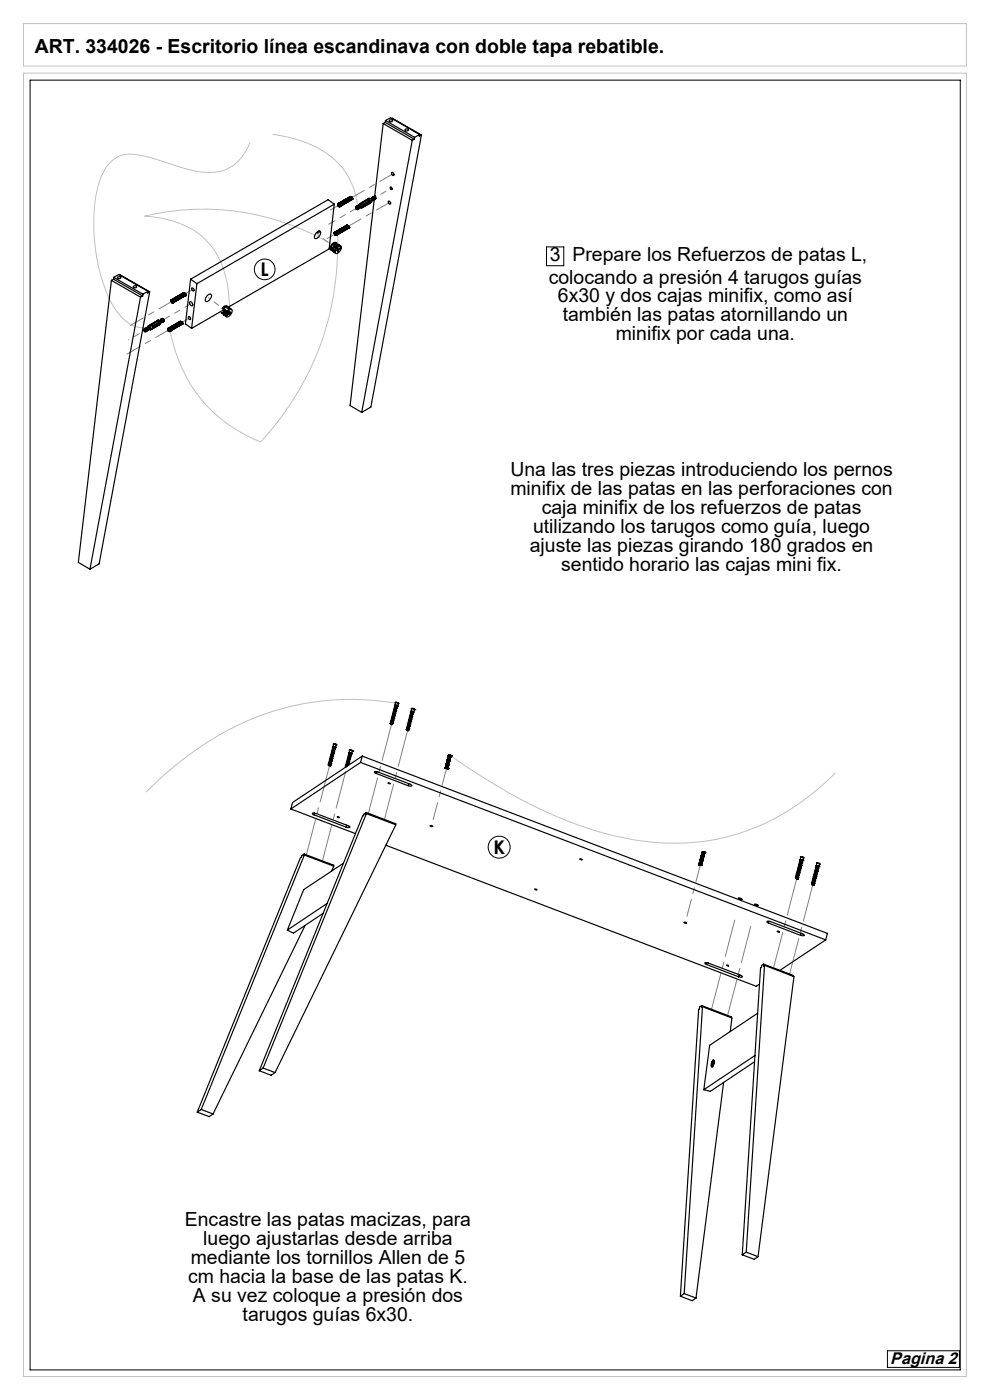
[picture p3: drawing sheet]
<svg xmlns="http://www.w3.org/2000/svg" width="210mm" height="297mm" viewBox="0 0 210 297" stroke-linecap="round" stroke-linejoin="round" font-family="sans-serif">
<path d="M5 15.5h200v276.5h-200zM5 5h200v9h-200zM53.1 30.2a9.1 9.1 0 0 1-7.3 6.3 20.5 20.5 0 0 1-9.3-1.6l-6-1.8a6.7 6.7 0 0 0-7.4 1.6 16.1 16.1 0 0 0-3 8.8 38.5 38.5 0 0 0 3.6 20.9 9 9 0 0 0 6.1 5.1h1.6M57.8 28.5a23.8 23.8 0 0 1 13.9 6 15.7 15.7 0 0 1 4.2 9.3M71.6 49.3a60.7 60.7 0 0 1-16.3 44.5 30.5 30.5 0 0 1-19.3-23.9M71.9 52.6a54 54 0 0 0-41.3-6.7 19.4 19.4 0 0 1 13.5 5.4 19.1 19.1 0 0 1 4.5 12.9l.1 1.9M83.9 149.2a56.2 56.2 0 0 0-43.6 10.8l-5.7 4.6-3.7 3.5M95.5 160.2a108.6 108.6 0 0 0 31.9 16.4 49.5 49.5 0 0 0 31-.3 51.2 51.2 0 0 0 18.8-12.4" fill="none" stroke="#c0c0c0" stroke-width=".21"/>
<g fill="none" stroke="#000" stroke-width=".21">
<path d="M6.4 17h197.3v273.6h-197.3zM115.9 52.4h3.7v4h-3.7zM188.2 286.6h15.3v3.5h-15.3z"/>
<circle cx="56.2" cy="57.1" r="2.2"/>
<circle cx="105.9" cy="179.7" r="2.34"/>
</g>
<path d="M71.1 49.6l-1.7 1M71.8 43.5l-1.7 1M38.4 68.5l1.8-1M40.9 61.4l-1.8 1" fill="none" stroke="#808080" stroke-width=".21" stroke-dasharray="15.2 1.3 1.3 1.3"/>
<path d="M79.6 41.9l3.4-2M27.3 72.1l3.4-2" fill="none" stroke="#808080" stroke-width=".21" stroke-dasharray="15.2 1.3 1.3 1.3" stroke-dashoffset="15.2"/>
<path d="M83.3 36.9l-8.8 5.1M73.8 48.1l8.8-5.1M26.9 75.1l8.9-5.1M36.5 63.9l-8.8 5.1" fill="none" stroke="#808080" stroke-width=".21" stroke-dasharray="15.2 1.3 1.3 1.3" stroke-dashoffset="12"/>
<path d="M67.4 49.8l3.3 2.4M44.2 63.2l3.3 2.4" fill="none" stroke="#808080" stroke-width=".21" stroke-dasharray="15.2 1.3 1.3 1.3" stroke-dashoffset="15.1"/>
<path d="M75.6 44.2l-5.9 3.4M40.6 64.4l-6 3.4" fill="none" stroke="#808080" stroke-width=".21" stroke-dasharray="15.2 1.3 1.3 1.3" stroke-dashoffset="13.7"/>
<path d="M94.7 163l-2.8 10.9M148.5 183.5l-2.8 10.9" fill="none" stroke="#808080" stroke-width=".21" stroke-dasharray="15.2 1.3 1.3 1.3" stroke-dashoffset="11.5"/>
<path d="M86.5 154.9l-5 19.1M69.9 162.4l-5 19.1M78.1 172.7l5-19.1M68.3 182.8l5-19.1M155.9 195.2l-5 19.1M159.3 196.5l-5 19.1M169 186.4l-5 19.1M172.4 187.7l-5 19.1" fill="none" stroke="#808080" stroke-width=".21" stroke-dasharray="15.2 1.3 1.3 1.3" stroke-dashoffset="7.3"/>
<g fill="none" stroke="#000" stroke-width=".25">
<path d="M81.3 26.2l6.2 3.6M81.3 26.2l-1.8 15.4M81.7 26l6.2 3.5M81.7 26l-.4 .2M81.8 25.6l1-.6 6.2 3.5M81.8 25.6l6.1 3.5M81.8 25.6l-.1 .4M82.6 25.6a.35 .35 0 0 1 .4-.2 .35 .35 0 0 1 .2 .3 .41 .41 0 0 1-.6-.1zM82.8 39.7a.27 .27 0 0 1 .3 .2 .27 .27 0 0 1-.1 .3zM83.1 36.6a.36 .36 0 0 1 .4 .2 .36 .36 0 0 1-.1 .4l-.3-.2zM83.1 25.1h.1l6.2 3.5M85.9 27.5a.35 .35 0 0 1 .4-.2 .35 .35 0 0 1 .3 .4 .41 .41 0 0 1-.7-.2z"/>
<path d="M87.5 29.8l-10.8 57.7M87.9 29.5l-.4 .3M87.9 29.1v.4M89 28.5l-1.1 .6M89 28.5l-.1 .4 .5-.3M89.4 28.6l-10.7 57.8-2 1.1M23.6 59.5l-7 59.8 2.5 1.5M23.6 59.5l6.2 3.5M24.1 59.2l6.2 3.6M24.1 59.2l-.5 .3M24.1 58.8l6.2 3.6M24.1 58.8l1.1-.6 6.2 3.6"/>
<path d="M24.1 58.8v.4M24.9 58.8a.35 .35 0 0 1 .4-.2 .35 .35 0 0 1 .3 .4 .41 .41 0 0 1-.7-.2zM25.5 58.4l6.3 3.5M40.4 59.2l1.4 1M40.4 59.2l-1.1 9.5 1.3 1M67.2 49.3a.45 .45 0 0 1 .7-.2 .45 .45 0 0 1 0 .7 .89 .89 0 0 1-1.2 .7 1.17 1.17 0 0 1 .5-1.2zM67.7 49v.4l-.4 .1-.1-.2M70.8 52.3l-.6 .4M70.9 49.4h.1M70.9 49.4v.1M70.9 49.5h.1M70.9 43.3l-29.1 16.9"/>
<path d="M70.9 43.3l-1.1 9.5-21.4 12.4M70.9 43.3l-1.3-.9-29.2 16.8M70.9 49.3v.1M70.9 49.4a.27 .27 0 0 1 .4 .1 .27 .27 0 0 1-.1 .4zM70.9 49.6h.1M70.9 49.3h.1M70.9 49.3h.2M71 53.5l-.2-.1 .4 .3M71 49.3h.1M71 49.7h.1M71 49.2v.1M71 49.8h.1"/>
<path d="M71 53.1l-.3 .2M71 49.2l.2 .1M71.1 49.3h.1M71.1 49.8h.1M71.1 49.8l.1 .1M71.2 49.9h.1M71.2 49.3h.1M71.2 49.9h.2M71.2 49.8v.1M71.2 49.3v.1M71.2 49.4h.1M71.3 49.9h.1"/>
<path d="M71.3 49.4h.1M71.3 49.4v.1M71.3 49.4l.1 .1M71.3 52.5l-.2 .4M71.3 49.5h.1M71.3 52.5h.1M71.4 51.6a.88 .88 0 0 0-1.3 .8v.6l.7 .5M71.4 49.5v.1M71.4 49.6h.1M71.4 49.8h.1M71.4 49.8l-.1 .1M71.4 49.5v.3"/>
<path d="M71.4 49.8v.1M71.4 52.1l.2 .2-.4 .5-.2 .7-.3-.2M71.4 52.1a1.45 1.45 0 0 0-.7 1.2M71.4 51.6a1.16 1.16 0 0 0-1.2 1.1M71.4 49.7h.1M71.4 52.1l-.1 .4M71.4 51.6l-.5 .3-.1 .3M71.5 53.1h.2l-.2 .1zM71.6 52.4a.46 .46 0 0 1 .7-.1 .46 .46 0 0 1 0 .7 .85 .85 0 0 1-1.2 .7 1.3 1.3 0 0 1 .5-1.3zM71.6 43.5h.1M71.6 43.3h.1M71.6 43.2v.1"/>
<path d="M71.6 43.4h.1M71.6 43.3a.26 .26 0 0 1 .4 .1 .26 .26 0 0 1-.1 .4zM71.6 43.2v.2M71.6 53.2h.2M71.6 43.2h.2M71.6 43.3v.1M71.6 43.2h.1M71.7 52.2l.2-.3-.4 .1 .3 .2h.5M71.7 43.2h.1M71.7 43.6h.1M71.7 52.9l-.2 .2M71.7 43.2l-.1 .1"/>
<path d="M71.7 43.7h.1M71.7 52.9l-.1 .4 .2-.1M71.7 52.9l.1 .1M71.8 43.2h.1M71.8 43.7h.1M71.8 52.7v.2v-.2l-.1 .2M71.8 53v.2M71.8 43.8h.1M71.9 43.2h.1M71.9 43.8h.1M71.9 52.8h.1M71.9 52.8l.1 .1"/>
<path d="M71.9 43.2v.1M71.9 52a.85 .85 0 0 0-1.3 .6l-.2 .5-.2-.4M71.9 43.3h.1M72 43.8h.1M72 52.9l-.2 .1M72 52.9v-.1l-.3 .1M72 43.3v.1M72 43.8h-.1M72 43.4h.1M72 43.4l.1 .1M72.1 43.5h.1M72.1 43.8h.1"/>
<path d="M72.1 43.8h-.1M72.1 43.5v.1M72.1 43.6h.1M72.1 43.6v.1M72.1 43.7h.1M72.1 43.7v.1M72.1 52.6h.3l-.3 .3zM72.3 52.6l-.2 .2M73.6 47.8l-2.6 1.5M73.6 47.8l-2.6 1.4M73.6 47.8h.1M73.7 47.8l-2.6 1.4"/>
<path d="M73.7 47.8h.1M73.7 47.8l.1 .1M73.7 47.8l-2.5 1.5M73.7 47.8l-2.6 1.5M73.8 47.9h.1M73.8 47.9l-2.5 1.5M73.8 47.9l-2.6 1.5M73.9 47.9h.1M73.9 48h.1M73.9 47.9l-.1-.1-2.6 1.5M73.9 47.9l-2.6 1.5M73.9 47.9l-2.6 1.6"/>
<path d="M73.9 47.9v.1M73.9 48v.1M73.9 48.4h.1M73.9 48l-2.6 1.5M73.9 48l-2.5 1.5M73.9 48.1h.1M73.9 48.1v.1M73.9 48.1l.1 .1M73.9 48.1l-2.5 1.5M73.9 48.2l-2.5 1.4M73.9 48.2h.1M73.9 48.4l-2.5 1.5"/>
<path d="M74 48.3h.1M74 48.2h.1M74 48.2v.1M74 48.2l-2.6 1.4M74 48.2l-2.6 1.5M74 48.3l-2.6 1.5M74.3 41.7h.1M74.3 41.7l-2.6 1.5M74.4 41.7l-2.6 1.5M74.4 41.7l-2.5 1.5M74.4 41.7l.1 .1M74.5 41.8h.1"/>
<path d="M74.5 41.8l-2.6 1.4M74.5 41.9h.1M74.5 41.8l-2.5 1.6M74.5 41.8v.1M74.5 41.8l-2.5 1.5M74.5 41.8l.1 .1M74.6 41.9l-2.6 1.5M74.6 41.9h.1M74.6 42.3l-2.5 1.5M74.6 42h.1M74.6 42l.1 .1M74.6 41.9v.1"/>
<path d="M74.6 42l-2.5 1.5M74.7 42.2h.1M74.7 42.1h.1M74.7 42.3h.1M74.7 42v.1M74.7 42.1l-2.6 1.6M74.7 42.3l-2.6 1.5M74.7 42l-2.6 1.5M74.7 42h-.1M74.7 42.1l-2.6 1.5M74.7 42.2l-2.6 1.5M74.7 42.3l-2.6 1.4"/>
<path d="M75.5 44.1l.1-.1 .2 .3-.1-.1M75.5 44.1l.1 .1M75.5 44a.2 .2 0 0 1 .3 .1 .2 .2 0 0 1-.2 .3zM75.5 43.8a.39 .39 0 0 0 0 .5 .39 .39 0 0 0 .4 .1M75.5 43.8a.44 .44 0 0 1 .4 .6M75.5 44.1h.1M75.6 44.2v.1M75.6 44.3h.1M75.7 44.2l-.1 .1M75.7 44.1l-.1 .1M75.7 43.7a.39 .39 0 0 1 .4 .2 .39 .39 0 0 1 0 .4M75.7 43.7a.44 .44 0 0 1 .4 .6"/>
<path d="M75.7 43.7l-.2 .1M75.7 44.2h.1M76 43.7l.5-.1 .1 .3-.4 .2M76.1 44.3l-.2 .1M76.3 43.2l-.1 .5v-.2a.34 .34 0 0 1 .4 .1 .34 .34 0 0 1-.1 .5l-.2-.1 .5 .1M76.3 43.2l2-1.2a.6 .6 0 0 1 .5 .9l-2 1.2M76.3 43.2a.54 .54 0 0 1 .5 .3 .54 .54 0 0 1 0 .6M78.1 42.2l.4 .3M78.1 42.2l-1.5 .9 .4 .3 1.5-.9M78.1 42.2v.1M78.1 42.3l.3 .2M78.1 42.3l-1.3 .8"/>
<path d="M78.4 43h.2v-.3l-1.5 .9-.1 .4M78.4 43l-1.3 .8M78.5 42.8l-.1 .2M78.8 42a.31 .31 0 0 1 .5 0 .31 .31 0 0 1 0 .4h-.1M79 42l.3 .1v.2M79 42l.1 .5-.2 .1M79 42l.2 .5h-.2M79 42l-.4 .2M79.1 41.8a.37 .37 0 0 1 .4 .1 .37 .37 0 0 1 .1 .4h-.2v-.4h-.2M79.2 41.8l-.1 .1M79.3 42.4h-.1M79.4 41.7h.1"/>
<path d="M79.4 41.7h.2M79.4 42.4l-5.1 43.6 2.4 1.5M79.6 41.6l-.3 .1M79.6 41.6v.1M79.6 41.6l.1 .1M79.7 41.7v.5M79.7 41.7h-.1M82.4 42.6a.37 .37 0 0 1 .4 .3 .37 .37 0 0 1-.1 .4l-.3-.2zM28.3 60.7a.36 .36 0 0 1 .4-.1 .36 .36 0 0 1 .3 .4 .35 .35 0 0 1-.4 .1 .35 .35 0 0 1-.3-.4zM29.8 63l-10.7 57.8M30.3 62.8l-.5 .2M30.3 62.4v.4"/>
<path d="M30.7 70l.2 .2-.1 .2M30.7 69.8h.1a.23 .23 0 0 1 .3 .1 .23 .23 0 0 1-.1 .3l.1 .1a.37 .37 0 0 0 0-.5 .37 .37 0 0 0-.5 0v.1M30.7 69.8l-.2 .1M30.7 69.8l.3 .4v.2l-.2-.1M30.7 69.8v.2M30.8 69.7a.34 .34 0 0 1 .5 0 .34 .34 0 0 1 0 .5l-.1-.1a.23 .23 0 0 0 0-.3 .23 .23 0 0 0-.3-.1M30.9 69.7h.1M31.2 69.6h.1M31.2 69.6h-.1M31.4 69.5l-.2-.1-.2 .2M31.4 69.5l-.1 .1M31.4 61.8l-1.1 .6"/>
<path d="M31.4 61.8l-.1 .4 .5-.3M31.6 69.9a.26 .26 0 0 0 .4 0 .26 .26 0 0 0 0-.4 .33 .33 0 0 0-.2-.4 .33 .33 0 0 0-.4 .3l-.1 .1 .4-.2 .2 .3-.5 .4M31.8 61.9l-10.8 57.7-1.9 1.2M31.9 68.9l1.5-.9 .4 .3-1.6 .9zM32.3 69.4l1.5-.9v.4l-1.5 .9zM33.4 68v.2M33.4 68.2l.3 .2M33.4 68.2l-1.4 .8M33.5 67.9l.4 .1M33.5 67.9a.56 .56 0 0 1 .5 .9M33.5 67.9l-2 1.2M33.7 68.8l-1.4 .8"/>
<path d="M33.7 68.8l.1 .1M33.8 68.6l-.1 .2M33.9 68a.5 .5 0 0 1 .1 .8M33.9 68l.4-.1 .1 .3-.3 .2M34 68.8l-2 1.2M34.1 67.9a.22 .22 0 0 1 .3 .1 .22 .22 0 0 1-.1 .3M34.2 67.7l-.2 .3M34.3 68.3h.2M34.4 67.6a.38 .38 0 0 1 .4 .2 .38 .38 0 0 1-.1 .4M34.7 68.2a.39 .39 0 0 0 0-.5 .39 .39 0 0 0-.6 0 .41 .41 0 0 1 .4 .2 .41 .41 0 0 1 0 .4M34.7 68.2l-.2 .1M35.6 69.8h.1"/>
<path d="M35.6 69.9h.1M35.6 70h.1M35.6 69.7h.1M35.6 69.7v.1M35.6 69.8a.26 .26 0 0 1 .3 .1 .26 .26 0 0 1-.1 .4zM35.6 70.1h.1M35.6 69.7v.3M35.6 70.1l.1 .1M35.7 69.7h.1M35.7 69.7h-.1M35.7 70.2h.1M35.7 70.2l.1 .1"/>
<path d="M35.8 69.7h.1M35.8 69.7h-.1M35.8 70.3h.1M35.8 69.7l.1 .1M35.9 70.3h.1M35.9 69.8h.1M35.9 69.7v.1M35.9 69.9h.1M35.9 69.8v.1M36 70.3h.1M36 70.3h-.1M36 69.9v.1"/>
<path d="M36 70h.1M36 69.9h.1M36 69.8l-.1 .1M36 70.2h.1M36 70.2v.1M36.1 70.2h.1M36.1 70.1h.1M36.1 70.1v.1M36.1 70.2h-.1M36.1 70v.2M36.3 63.8h.1M36.3 63.7h.1"/>
<path d="M36.3 63.9h.1M36.3 63.7v.2M36.3 63.7a.26 .26 0 0 1 .3 .2 .26 .26 0 0 1-.1 .3zM36.3 64h.1M36.3 63.9v.1M36.3 63.6h.1M36.4 63.6h-.1M36.4 63.6h.1M36.4 64.1h.1M36.4 63.6l-.1 .1M36.4 64.2h.2M36.5 63.6h.1"/>
<path d="M36.5 63.6l.1 .1M36.5 64.2h.1M36.5 63.7h.1M36.6 63.7h.1M36.6 64.2h.1M36.6 63.7l.1 .1M36.6 64.2v.1M36.7 64.2h.1M36.7 63.8h.1M36.7 63.8v.4M36.7 63.9h.1M36.8 64.1h.1"/>
<path d="M36.8 64h.1M36.8 64.2h.1M36.8 64v.1M38.2 68.2h.1M38.2 68.2l-2.6 1.5M38.3 68.2h.1M38.3 68.2l-2.6 1.5M38.3 68.2l-2.5 1.5M38.4 68.3h.1M38.4 68.3l-2.6 1.4M38.4 68.2l-2.6 1.5M38.4 68.3l.1 .1"/>
<path d="M38.4 68.3l-2.5 1.4M38.5 68.3h.1M38.5 68.3l-2.6 1.5M38.5 68.3l.1 .1M38.5 68.3v.1M38.5 68.4h.1M38.5 68.4l-2.6 1.5M38.5 68.4l-2.5 1.4M38.6 68.4h.1M38.6 68.8h.1M38.6 68.4v.1M38.6 68.4l-2.6 1.5"/>
<path d="M38.6 68.8l-2.6 1.5M38.6 68.5h.1M38.6 68.6h.1M38.6 68.7h.1M38.6 68.5v.1M38.6 68.5l-2.6 1.5M38.6 68.5l-2.5 1.5M38.6 68.7l-2.5 1.5M38.6 68.6l-2.5 1.6M38.6 68.6v.1M38.6 68.6l-2.5 1.5M38.9 62.1l-2.6 1.6"/>
<path d="M38.9 62.1h.1M39 62.1h.1M39 62.1l.1 .1M39 62.1l-2.5 1.5M39 62.1l-2.6 1.5M39.1 62.2h.1M39.1 62.2l-2.6 1.4M39.1 62.2l-2.6 1.5M39.2 62.2h.1M39.2 62.2l-2.6 1.5M39.2 62.3h.1M39.2 62.2v.1"/>
<path d="M39.2 62.3l.1 .1M39.2 62.3l-2.5 1.5M39.3 62.4h.1M39.3 62.8h.1M39.3 62.4l-2.6 1.4M39.3 62.5l-2.6 1.4M39.3 62.4v.1M39.3 62.7h.1M39.3 62.7l-2.6 1.5M39.3 62.4l-2.6 1.5M39.3 62.5h.1M39.3 62.6h.1"/>
<path d="M39.3 62.5l-2.5 1.5M39.3 62.6l-2.5 1.5M39.3 62.6l-2.5 1.6M39.3 62.5v.1M39.9 67.2a.32 .32 0 0 1 .5 .2 .32 .32 0 0 1-.2 .4zM40.3 64a.53 .53 0 0 1 .5 .3 .53 .53 0 0 1-.1 .6 .68 .68 0 0 1-.4-.9zM40.7 61.1a.34 .34 0 0 1 .4 .2 .34 .34 0 0 1-.2 .4l-.2-.2zM41.8 60.2l-1.2 9.5M44 62.6a.49 .49 0 0 1 .8-.1 .49 .49 0 0 1-.1 .8 .86 .86 0 0 1-1.1 .6 1.22 1.22 0 0 1 .4-1.3zM47.4 66.7l.3 .2M47.5 66.1l-.5 .3 .1 .1M47.5 66.1l.1 .1"/>
<path d="M47.5 65.7l-6.9 4M47.6 65.3l-.1 .8M47.7 66.9l.1 .1M47.7 65.8l.1-.2 .2 .3v.3M47.7 65.8l-.1 .4M47.7 65l.9 .6a1.08 1.08 0 0 0-.6 1.6M47.7 65l-.4 .5M47.7 65v.2l-.4 .3M47.8 65.7l-.1 .1M47.8 66.8l-.1 .1M47.9 66.5l-.5 .2M48 66.7l.2 .1"/>
<path d="M48 66.1l-.4 .4h-.5l.5-.3M48.2 66.8h.1M48.2 66.5v.3M48.3 65.9h.1M48.3 65.9l-.3 .4M48.3 66.5l-.1 .3h-.3zM48.3 66.5h.2M48.4 65.9a.45 .45 0 0 1 .4-.3 .45 .45 0 0 1 .4 .4v.2a1.05 1.05 0 0 1-1.2 .9 1.26 1.26 0 0 1 .4-1.2zM48.5 66.4l-.2 .2 .2-.1M48.5 66.5v.2l.1-.1M48.5 66.6h.1M48.5 66.4v.2"/>
<path d="M48.5 66.4l.1 .1M48.6 66.2v.1l.1-.2-.2 .3M48.6 66.5v.1M48.7 66.3h.1M48.7 66.3l.1 .1M48.8 65.4l-.7-.5a.81 .81 0 0 0-1 .5l.2 .1M48.8 66.4l-.2 .1M48.8 66.4v-.2l-.3 .2M48.9 65.5l-.2-.1h-.3l.2 .2 .5 .1M70.3 160l-.1-.2a.46 .46 0 0 1 .7 0h-.1a.34 .34 0 0 0-.5 .3M70.7 158.5l.4 .1M70.7 158.5v-.1l.2-.1 .3 .1-.1 .2"/>
<path d="M70.7 158.5v.1M70.8 157.9l.5 .1-.1 .5M70.8 157.9l-.1-.1h.6l.2 .2-.2 .1M70.8 157.9l-.2 .5M70.8 159.8l-.1 .3M70.9 159.4h.1l-.6-.1-.1 .2 .1 .1M70.9 159.4h-.4l-.1 .3M70.9 159.4l-.1 .3M71 159.1h.1a.44 .44 0 0 0-.7 0l.1 .1M71 159.1h-.4l-.1 .2M71 159.1l-.1 .2M71 158.7h.2a.46 .46 0 0 0-.7 0l.1 .2"/>
<path d="M71 158.7h-.3l-.1 .3M71.1 158.6h.1M71.1 158.7l-.1 .3M74.1 159.8l.4 .1M74.1 159.8l-.1-.1 .3-.1 .3 .2-.1 .1M74.1 159.8v.1M74.2 159.2h.2l.4 .2M74.2 159.2h-.1a.44 .44 0 0 1 .8 .1h-.1M74.2 159.2l-.2 .5M74.5 159.9h.1M74.8 159.4l-.2 .4M74.8 159.3h.1"/>
<path d="M74.8 159.3v.1M82.7 153.5h.7zM82.8 153.6l.4 .1zM82.9 153.6h-.1M83.1 152.5v.2M83.1 152.5l.6-.1-.6-.1-.1 .1 .1 .2M83.3 153.5l-.1 .2M83.4 153.2h.1a.35 .35 0 0 0-.4-.2 .35 .35 0 0 0-.2 .3M83.4 153.2h-.4l-.1 .2M83.4 153.2l-.1 .3M83.5 152.8h.1a.47 .47 0 0 0-.7 .1l.1 .1M83.5 152.8h-.4l-.1 .3"/>
<path d="M83.5 152.8l-.1 .3M83.6 152.5l-.1 .2M83.6 152.1h.2l-.6-.1-.1 .1 .1 .2M83.6 152.1a.28 .28 0 0 0-.3 0 .28 .28 0 0 0-.1 .2M83.6 152.1v.3M83.7 150.4l-.1 .1M83.7 150.4l.6-.1a.46 .46 0 0 0-.7 0l.1 .2M83.7 151.7h.2a.44 .44 0 0 0-.7 .1l.1 .1M83.7 151.7l-.4 .1v.2M83.7 151.7v.3M83.8 151.3l.2 .1a.46 .46 0 0 0-.7 0l.1 .1M83.8 151.4h-.4v.2"/>
<path d="M83.9 149.7l.3 .1M83.9 149.7v-.2h.1l.3 .2-.1 .1M83.9 151.4l-.1 .2M83.9 149.7l-.1 .1M83.9 149.2l.3-.1 .3 .2M83.9 149.2v-.1a.44 .44 0 0 1 .7 .1v.1M83.9 149.2l-.1 .4M83.9 151h.2l-.6-.1-.1 .2 .1 .1M83.9 151a.28 .28 0 0 0-.3 0 .28 .28 0 0 0-.1 .2M83.9 151v.3M84 150.6h.2l-.6-.1-.1 .1 .1 .2M84 150.6h-.3l-.2 .3"/>
<path d="M84 150.6v.3M84.1 150.3v.3M84.2 149.9h.1a.47 .47 0 0 0-.7 .1l.1 .1M84.2 149.9l-.4 .1-.1 .2M84.2 149.9l-.1 .3M84.2 149.8h.1M84.5 149.3l-.1 .5M84.6 149.3h-.1M84.6 149.3h.1M86.3 154.9l.3 .1zM86.3 154.9h.1M86.7 154.8h.2l-.6-.1v.2"/>
<path d="M86.7 154.8l-.4 .1M86.7 154.8l-.1 .2M86.7 153.2l-.1-.1a.46 .46 0 0 1 .7-.1h-.5l-.1 .3M86.8 154.5h.1a.47 .47 0 0 0-.7 0l.1 .2M86.8 154.5h-.4l-.1 .2M86.8 152.9v-.2l.4-.1v.3M86.8 154.5l-.1 .3M86.9 154.1h.1a.46 .46 0 0 0-.7 .1l.1 .1M86.9 154.1l-.4 .1-.1 .2M86.9 154.1l-.1 .3M87 153.7h.1l-.6-.1-.1 .2 .1 .1M87 153.7a.28 .28 0 0 0-.4 0 .28 .28 0 0 0-.1 .3"/>
<path d="M87 153.7l-.1 .3M87 152v.2M87 152l.6-.1-.6-.1-.1 .1 .1 .2M87.1 153.4h.1a.44 .44 0 0 0-.7 .1l.1 .1M87.1 153.4h-.5v.2M87.1 153.4l-.1 .3M87.2 153l-.1 .3M87.2 152.6l.2 .1a.47 .47 0 0 0-.7 0l.1 .2M87.3 151l.4 .1M87.3 151l-.1-.2h.3l.3 .2-.2 .1M87.3 151l-.1 .1M87.3 150.4l.6 .1-.1 .6"/>
<path d="M87.3 150.5l-.1-.2 .2-.1 .3 .1 .3 .3M87.3 150.4l-.1 .5M87.3 152.3h.2l-.6-.1-.1 .1 .1 .2M87.3 152.3h-.3l-.1 .2M87.3 152.3v.3M87.5 151.9l-.1 .3M87.5 151.5l.2 .1a.47 .47 0 0 0-.7 0l.1 .2M87.5 151.6h-.4v.2M87.5 151.6v.2M87.6 151.2h.2a.47 .47 0 0 0-.7 .1l.1 .1M87.6 151.2h-.3l-.2 .3M87.6 151.2v.3"/>
<path d="M88 150.6h.1M88 150.6h-.1M61.7 171.6l13.7 5.2M66.6 172.9l-.3-.2v-.2l.7 .1 7.2 2.8-.1 .2-.7-.1M66.6 172.9l6.8 2.6M66.7 172.5l-.1 .4M69.7 162.4h.1M69.7 162.3l.4 .2h-.2zM69.9 161.5l.3-.3 .2 .1-.1 .2M70 161.1l-.1-.2 .2-.1 .6 .1h-.5l-.2 .2M70.1 162.3h.2l-.6-.1v.2M70.1 162.3l-.4 .1"/>
<path d="M70.1 162.3v.2M70.2 162l.2-.1h-.6l-.2 .1 .1 .1M70.2 162h-.3l-.2 .2M70.2 162v.2M70.3 161.6h.1a.35 .35 0 0 0-.3-.1 .35 .35 0 0 0-.3 .3h.1M70.3 161.6h-.4v.3M70.3 161.6l-.1 .3M70.4 161.2l.2 .1a.47 .47 0 0 0-.7 0l.1 .1M70.5 160.9l-.1 .2M70.6 160.5h.1l-.5-.1-.2 .2 .1 .1M70.6 160.5h-.4l-.1 .3M70.6 160.5l-.1 .3"/>
<path d="M70.7 160.2h.1a.47 .47 0 0 0-.7 0l.1 .1M70.7 160.2h-.4l-.1 .2M70.7 160.2l-.1 .2M71.5 173.3l.5 .1zM73.5 175l-.1 .5M73.7 162.5l-.3 .2M73.8 162.5l-.4-.1-.2 .2 .1 .1M73.9 162.2h.1l-.5-.1-.2 .1 .1 .1M73.9 160.5l-.1-.1a.5 .5 0 0 1 .7 0h-.1a.34 .34 0 0 0-.5 .2M73.9 162.2h-.3l-.2 .2M73.9 162.2v.2M74 161.8h.2a.44 .44 0 0 0-.8 .1l.2 .1"/>
<path d="M74 161.8h-.3l-.2 .3M74 161.8l-.1 .3M74.1 161.4l.2 .1a.5 .5 0 0 0-.8 0l.1 .1M74.1 161.5h-.4l-.1 .2M74.1 161.5l-.1 .2M74.2 161.1h.1l-.5-.1-.2 .1 .1 .2M74.2 161.1h-.4l-.1 .3M74.2 161.1l-.1 .3M74.3 160.7h.1l-.5-.1-.2 .1 .1 .2M74.3 160.7h-.4l-.1 .3M74.3 160.7l-.1 .3M74.4 160.4l-.1 .3"/>
<path d="M74.5 160h.1a.47 .47 0 0 0-.7 .1l.1 .1M74.5 160l-.5 .1v.2M74.5 160l-.1 .3M76.5 161.7l-14.8 9.9M76.5 161.7l98.7 37.7M76.8 160.4l98.7 37.6-.3 1.4M76.8 160.4l-.3 1.3M76.8 160.4l-14.7 9.8-.4 1.4M77.7 172.4l-.8 .7-21.9 54.1M77.7 172.4l-.2 .3 .2-.1M77.7 172.4l6.3 2.4-.1 .1M77.7 172.6l-21.9 54"/>
<path d="M77.7 172.6l6.3 2.4-25.7 52.5M79.8 164.1l-.4-.3 .6-.1 7 2.7 .4 .2-.3 .2-.5-.1M79.8 164.1l6.8 2.6M79.8 163.7v.4M81.8 179.3l78.6 29.9 .7-.4M82.3 166.1l.5 .1zM86.7 166.3l-.1 .4M91.2 175.2l.3-.1 .3 .2-.3 .1zM94.4 162.9h.1M94.4 162.9l.1 .1M94.5 162.9h.1M94.5 162.9l.4 .2z"/>
<path d="M94.5 162.8v.1M94.5 162.8h.1M94.6 162.8h.1M94.6 162.8l-.2 .1M94.7 162.8h.1M94.7 162.9h.1M94.7 162.8v.1M94.8 162.9h.1M94.9 162.9h.1M94.9 162.9l.1 .1M94.9 163h.1M94.9 163.1h.1"/>
<path d="M95 163.1h.1M95 163h.1M95 163.1h-.1M95 163v.1M95 162.9l-.1 .1M95.1 160.3h.1M95.1 160.3l-.7 2.6M95.1 160.2l-.6 2.6M95.2 160.2h.1M95.2 160.2l-.7 2.6M95.2 160.2l.4 .1M95.3 160.2h.1"/>
<path d="M95.3 160.2l-.7 2.6M95.3 160.2l-.6 2.6M95.4 160.2l-.7 2.6M95.4 160.2h.1M95.4 160.2l-.7 2.7M95.4 160.2l-.6 2.7M95.5 160.2v.1M95.5 160.2l-.7 2.7M95.5 160.2h-.4l-.7 2.7M95.5 160.3h.1M95.5 160.3l-.7 2.6M95.6 160.3h.1"/>
<path d="M95.6 160.3l-.7 2.6M95.6 160.3l.1 .1M95.6 160.3l-.6 2.7M95.7 160.4h.1M95.7 160.4l-.7 2.6M95.7 160.4l-.7 2.7M64.5 181.2l-.4 .3-.4 .4-21.9 54M64.5 181.2l-.1 .3 .2-.1M64.5 181.2l6.3 2.3-.1 .2M64.6 181.4l-21.9 54M64.6 181.4l6.2 2.4-.5 1M64.7 196.4l-19.5 39.9"/>
<path d="M68.5 193.8l-6.3 4.2-1.2-.7M69.4 191.7l-8.4 5.6M72.8 183.1l-8.4 5.6-3.4 8.6M113.4 188.6l.5 .2h-.3zM123 182.2l.5 .1-.2 .1zM145.1 195.6l.4 .1 .1 .2h-.3zM148.2 183.4h.1M148.3 183.4h.1M148.3 183.4v.1M148.3 183.4l.4 .2zM148.3 183.5h.1M148.3 183.4h-.1"/>
<path d="M148.4 183.4h.1M148.4 183.4h.2M148.5 183.4h.1M148.6 183.4h.1M148.7 183.4h.1M148.7 183.5h.1M148.7 183.4v.1M148.8 183.5h.1M148.8 183.6h.1M148.8 183.6h-.1M148.8 183.5v.1M148.9 180.8h.1"/>
<path d="M148.9 180.8l-.6 2.6M148.9 180.8l-.7 2.6M149 180.8h.1M149 180.7h.2M149 180.8l-.7 2.6M149 180.7l.4 .1M149 180.7l-.7 2.7M149.1 180.7h.1M149.1 180.7l-.7 2.7M149.2 180.7h.1M149.2 180.7l-.8 2.7M149.2 180.7v.1"/>
<path d="M149.2 180.8h.1M149.2 180.8l-.7 2.6M149.3 180.8l-.7 2.6M149.3 180.8h.1M149.4 180.8l-.7 2.6M149.4 180.8h.1M149.4 180.8l.1 .1M149.4 180.8l-.6 2.7M149.5 180.9h.1M149.5 180.9l-.7 2.6M156.7 190.7l.3-.1 .3 .2M156.7 190.7v-.2h.2l.5 .2-.1 .1"/>
<path d="M156.7 190.7v.1M157.3 190.8l-.1 .3M160.1 192l-.1-.1 .3-.1a.32 .32 0 0 1 .5 .3l-.1 .1M160.1 192h.1M160.1 192l.3-.1 .3 .3M160.1 192v.1M160.7 192.2v.1M163 195.8l-.3-.2a.51 .51 0 0 1 .7-.1l7.2 2.9-.1 .1-.7-.1M163 195.8l6.8 2.6M163.1 195.4l-.1 .4M164.9 197.6h.3l.1 .1zM168.8 186.3l.4 .2z"/>
<path d="M169.2 186.5h.1M169.2 186.4l.1 .1M169.3 186.1h.1M169.3 186.1l-.5 .1v.2M169.3 186.1l-.1 .4M169.3 186.1h.1l-.6-.1-.1 .2 .1 .1M169.4 185.8h.1M169.4 185.8l.1-.1h-.7l.1 .2M169.4 185.8h-.5v.2M169.4 185.8l-.1 .2M169.4 185.4h-.3l-.1 .2M169.5 185.4h.1"/>
<path d="M169.5 185.4h.1l-.6-.1-.1 .2 .1 .1M169.5 185.4l-.1 .3M169.5 185h.1M169.5 185h-.3l-.1 .3M169.5 185v.3M169.6 185h.1l-.6-.1-.1 .2 .1 .1M169.7 184.7h.1M169.7 184.7l.1-.1h-.6v.3M169.7 184.7h-.5v.2M169.7 184.7l-.1 .3M169.7 182.5l.1 .2M169.7 182.5h.1"/>
<path d="M169.7 184.3l-.4 .1v.2M169.8 184.3h.1M169.8 184.3h.1h-.7l.1 .2M169.8 184.3l-.1 .3M169.8 182.5l-.1 .2M169.8 182.5v-.2h.2l.3 .2M169.8 182.5h.1M169.8 183.9h.1M169.8 183.9h-.3l-.1 .3M169.8 182.5l.4 .1M169.8 183.9v.3M169.9 183.9h.1l-.6-.1-.1 .2 .1 .1"/>
<path d="M169.9 181.9h.1M169.9 181.9h.2l.3 .2M169.9 181.9h-.1a.43 .43 0 0 1 .7 .1l-.1 .1M169.9 181.9l-.2 .4M169.9 183.6h.1M169.9 183.6l.2-.1h-.6v.3M169.9 183.6h-.4l-.1 .2M169.9 183.6v.3M169.9 198l-.1 .4M170 183.2l-.4 .1-.1 .2M170 183.2h.1M170 183.2h.2a.37 .37 0 0 0-.4-.1 .37 .37 0 0 0-.3 .3h.1"/>
<path d="M170 183.2v.3M170.1 182.8h.1M170.1 182.8l-.4 .1v.2M170.1 182.8l-.1 .3M170.1 182.8l.2 .1-.3-.2-.4 .1 .1 .3M170.2 182.6l-.1 .2M170.3 182.5h.1M170.3 182.5l-.1 .1M170.4 182.1l-.1 .4M172.2 187.6l.4 .2zM172.6 187.7l.1 .1h-.1M172.7 187.4h.1"/>
<path d="M172.7 187.4h.1l-.6-.1v.3M172.7 187.4h-.4l-.1 .3M172.7 187.4l-.1 .4M172.8 187l-.4 .1-.1 .2M172.8 187h.1M172.8 187l.1 .1-.2-.2-.5 .1 .1 .3M172.8 187.1l-.1 .2M172.9 186.7h.1M172.9 186.7h-.4l-.1 .2M172.9 186.7l-.1 .3M172.9 186.7h.1l-.6-.1-.1 .2 .1 .1M173 186.3h.1"/>
<path d="M173 186.3h.1l-.6-.1v.3M173 186.3h-.4l-.1 .3M173 186.3l-.1 .3M173 186h-.3l-.1 .2M173.1 186h.1M173.1 186l.1-.1h-.7l.1 .3M173.1 183.8l.1 .2M173.1 186l-.1 .2M173.1 183.8h.1M173.1 185.6h.1M173.1 185.6h-.3l-.1 .2-.1-.1 .1-.2 .6 .1h-.1M173.1 185.6v.3"/>
<path d="M173.2 183.8v-.2h.2l.3 .2M173.2 183.8h.1M173.2 183.8h.4v.3M173.2 183.8l-.1 .2M173.2 185.2h.1M173.2 185.2h.2l-.6-.1v.3M173.2 185.2h-.3l-.1 .3M173.2 183.2l.6 .1-.1 .5M173.2 183.2v-.1l.3-.1a.32 .32 0 0 1 .4 .3l-.1 .1M173.2 185.2v.3M173.2 183.2l-.1 .5M173.3 184.9h-.3l-.1 .2"/>
<path d="M173.4 184.9h.1M173.4 184.9h.1a.37 .37 0 0 0-.4-.2 .37 .37 0 0 0-.3 .3l.1 .1M173.4 184.9l-.1 .3M173.4 184.5h.1M173.4 184.5l-.4 .1v.2M173.4 184.5v.3M173.5 184.5h.1l-.2-.1-.5 .1 .1 .2M173.5 184.1h.1M173.5 184.1l.2 .1a.46 .46 0 0 0-.7 0l.1 .2M173.5 184.1h-.3l-.2 .3M173.5 184.1v.3M173.7 183.8h.1"/>
<path d="M173.7 183.8l-.1 .1M175.2 199.4l-9.7 6.4M148.8 213.3v.4l.2-.1M148.8 213.3l-.4 .3v.4l-.2 .1-3.9 60.9M148.8 213.3l6.3 2.4v.2M149 213.6l-3.9 60.8M149 213.6l6.3 2.4-.4 2.8M149.9 204.6l-.4-.2v-.1h.6l7.3 2.8a.37 .37 0 0 1-.6 .2l-.1-.1M149.9 204.6l6.8 2.6M150 204.2l-.1 .4M154.1 204.7h.3l.2 .2zM156.8 206.8l-.1 .4"/>
<path d="M160.7 214.9l-10.2 6.9-1.2 9.4M162 204.5l-.5 .3v.4l-.2 .1-3.9 60.9M162 204.5v.4l.2-.1M162 204.5l6.3 2.4-.1 .2M162.2 204.8l-3.9 60.8M162.2 204.8l6.2 2.4-7.6 59.4M41.8 235.9l2.6 1 .8-.6M42.7 235.4l2.5 .9M42.7 235.4l-.9 .5M55 227.2l2.5 .9 .8-.6M55.8 226.6l-.8 .6M55.8 226.6l2.5 .9"/>
<path d="M151 225.7v.1M151.1 225.6l-.1 .3-.1-.1zM151.1 225.6v.1M151.1 225.6h.1M151.1 225l.2-.1a.97 .97 0 0 1-.3 1.4l-.1-.7zM151.2 225.6h-.1M151.2 225.6l-.1 .1M151.2 225.6h.1M151.2 225.4v.1M151.2 225.4v.2M151.2 225.7l-.1 .2v-.2M151.2 225.4h.1"/>
<path d="M151.2 225.5l.1 .1M151.3 224.9a.92 .92 0 0 1-.1 1.3l-.1 .1a.32 .32 0 0 1-.3-.2 .32 .32 0 0 1 .1-.4zM151.3 225.6l-.1 .1M153.5 229.6l-5.9 45.8M160.1 225.2l-9.4 6.3-1.4-.3M160.2 223.9l-10.9 7.3M144.3 275l2.5 .9 .8-.5M145.1 274.4l-.8 .6M145.1 274.4l2.5 1M157.4 266.2l2.6 1 .8-.6M158.3 265.6l-.9 .6M158.3 265.6l2.5 1"/>
<circle cx="30.7" cy="70.2" r=".21"/>
</g>
<g font-size="4.1">
<text x="7.4" y="11.3">ART. 334026 - Escritorio línea escandinava con doble tapa rebatible.</text>
<text x="116.6" y="55.5">3</text>
<text x="121.4" y="55.5">Prepare los Refuerzos de patas L,</text>
<text x="116.4" y="60.1">colocando a presión 4 tarugos guías</text>
<text x="118.3" y="64.1">6x30 y dos cajas minifix, como así</text>
<text x="119.4" y="68.1">también las patas atornillando un</text>
<text x="130.6" y="72.1">minifix por cada una.</text>
<text x="108.3" y="101">Una las tres piezas introduciendo los pernos</text>
<text x="108.3" y="105">minifix de las patas en las perforaciones con</text>
<text x="113.1" y="113">utilizando los tarugos como guía, luego</text>
<text x="114.9" y="109">caja minifix de los refuerzos de patas</text>
<text x="112.4" y="117">ajuste las piezas girando 180 grados en</text>
<text x="119" y="121">sentido horario las cajas mini fix.</text>
<text x="39.2" y="260.2">Encastre las patas macizas, para</text>
<text x="40.5" y="268.2">mediante los tornillos Allen de 5</text>
<text x="43.1" y="264.2">luego ajustarlas desde arriba</text>
<text x="39.9" y="272.2">cm hacia la base de las patas K.</text>
<text x="40.9" y="276.2">A su vez coloque a presión dos</text>
<text x="51.5" y="280.2">tarugos guías 6x30.</text>
</g>
<g font-size="4">
<text x="55.3" y="58.5">L</text>
<text x="104.7" y="181.1">K</text>
</g>
<text font-size="3.6" x="188.8" y="289.3">Pagina 2</text>
</svg>
